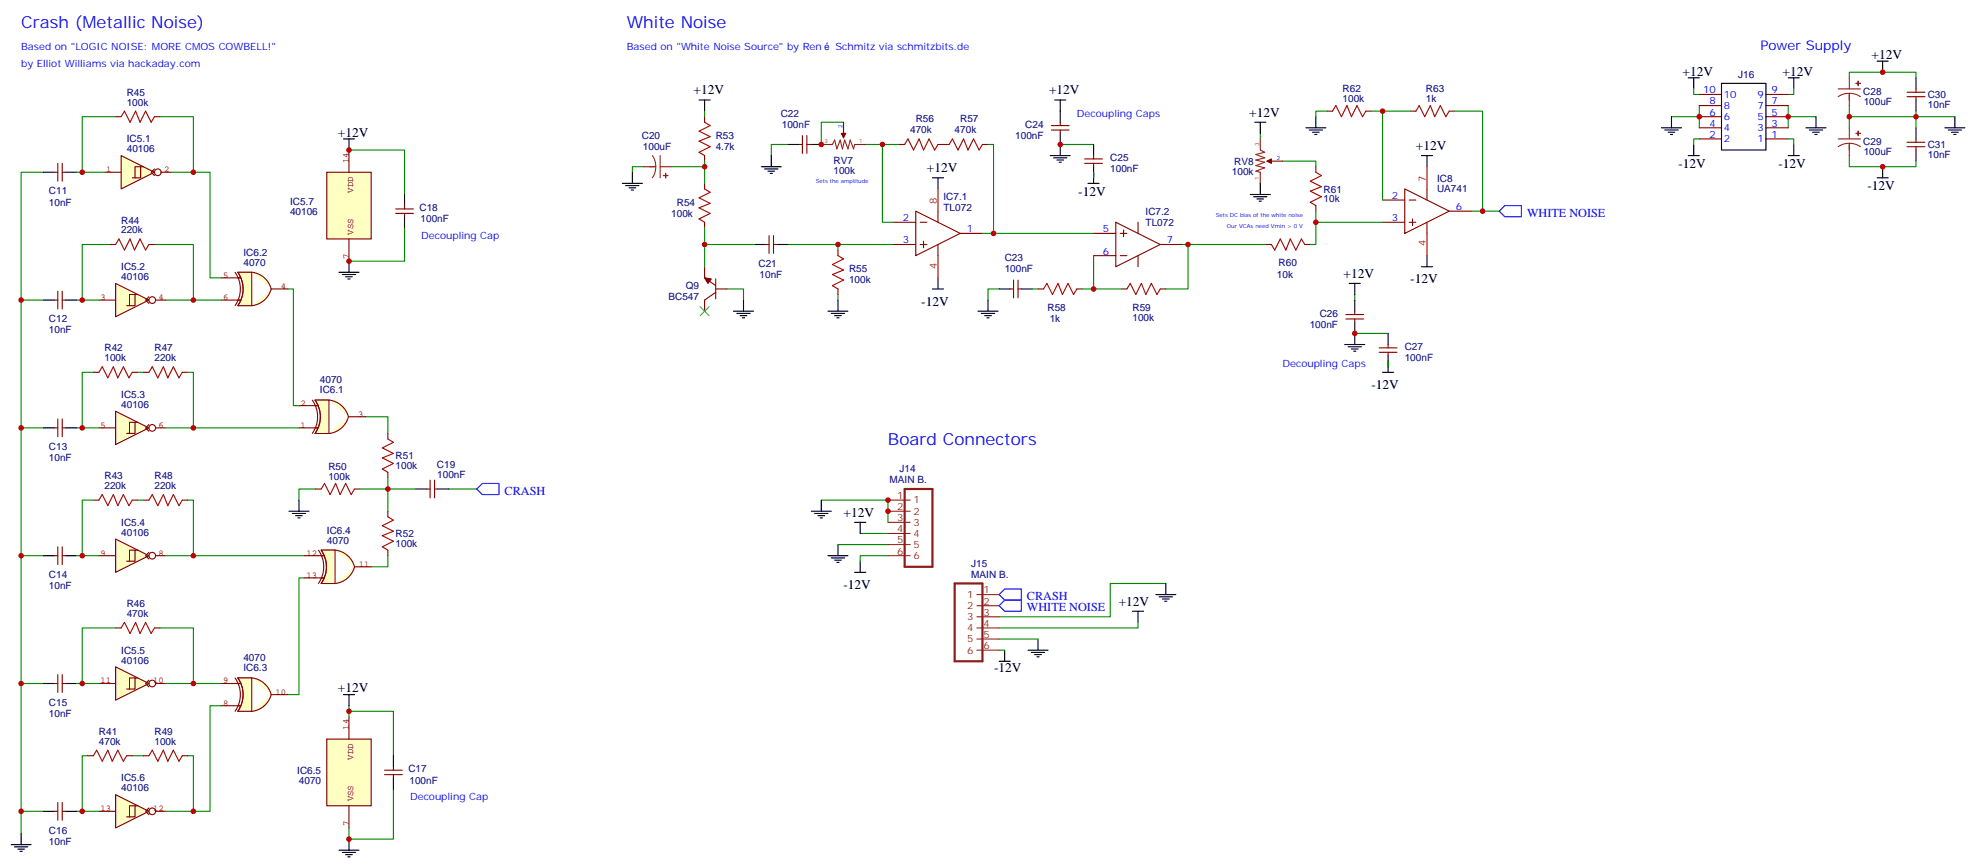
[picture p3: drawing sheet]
<svg xmlns="http://www.w3.org/2000/svg" width="627mm" height="276mm" viewBox="0 0 627 276" stroke-linecap="round" stroke-linejoin="round" font-family="sans-serif">
<g fill="none" stroke="#008700" stroke-width=".35">
<path d="M223.7 35.3v1.7M267.8 38.8h-7.1v7.1M421.2 35.3h-3.5v1.7M435.3 35.3h12.4M438.9 35.3v28.2M461.8 35.3h8.8v31.7h-3.5M530.6 37h8.8M537.6 28.2v1.8h1.8M539.4 33.5v7.1M567.6 37h8.8M567.6 33.5v7.1M569.4 28.2v1.8h-1.8"/>
<path d="M587 24.7v-1.8h21.2v1.8M587 37h33.5M587 33.5v7.1M608.2 35.3v5.3M13.8 54.7h-7.1v209.9M110.8 47.6h17.6v14.1M204.3 52.9h-3.6v1.8M213.1 52.9h10.6M223.7 51.2v7M250.1 45.9h-5.3v3.5M274.8 45.9h10.6M280.1 45.9v24.7h3.5"/>
<path d="M313.6 45.9h1.8v28.2h31.7M336.5 45.9h10.6M347.1 54.7v1.7M400 42.3v1.8M407.1 51.2h10.6v1.7M539.4 44.1h-1.8v1.8M567.6 44.1h1.8v1.8M587 49.4v3.5h21.2v-1.7M128.4 72.3v10.6h-17.6M223.7 72.3v5.3M239.5 77.6h-15.8v7.1M250.1 77.6h33.5"/>
<path d="M266 77.6v1.8M311.9 74.1h3.5M375.4 77.6h1.7v14.1h-7M377.1 77.6h24.7M417.7 67v3.6h21.2M417.7 70.6v7h-1.8M470.6 67h5.3M6.7 95.3h7.1M91.4 91.7h1.7v37.1h1.8M230.7 91.7h5.3v3.6M266 93.5v1.8M317.1 91.7h-3.5v3.6"/>
<path d="M327.7 91.7h1.8M343.6 91.7h3.5M347.1 81.1v10.6h8.9M430 93.5v1.8M29.6 118.2h-3.5v17.6h-1.8M43.7 118.2h1.8M59.6 118.2h1.8v17.6h33.5M430 105.8h10.6M440.6 114.7v1.7M6.7 135.8h7.1M116.1 132.3h7v5.3M29.6 158.8h-3.5v17.6h-1.8"/>
<path d="M43.7 158.8h1.8M59.6 158.8h1.8v17.6h35.3M100.2 155.2h-5.3v3.6M123.1 151.7v3.5h-8.8M131.9 155.2h-8.8v7.1M142.5 155.2h8.8M6.7 176.4h7.1M123.1 176.4v3.5h-5.3M36.7 199.3h-10.6v17.7h-1.8M50.8 199.3h10.6v17.7h8.8M96.7 183.4h-1.8v37.1h-3.5M6.7 217h7.1"/>
<path d="M27.9 239.9h-1.8v17.6h-1.8M42 239.9h3.5M70.2 224h-3.5v33.5h-5.3v-17.6h-1.8M110.8 225.8h14.1v14.1M110.8 224v3.5M6.7 257.5h7.1M124.9 250.5v15.8h-14.1v-3.5"/>
</g>
<g fill="none" stroke="#000" stroke-width=".35">
<path d="M595.8 19.4h3.6M597.6 19.4v3.5M221.9 31.8h3.5M223.7 31.8v3.5M334.8 31.8h3.5M336.5 31.8v7M398.3 38.8h3.5M400 38.8v3.5M417.7 37v3.6M530.6 37v3.6M535.9 24.7h3.5M537.6 24.7v3.5"/>
<path d="M546.5 26.5h14.1v21.1h-14.1zM567.6 24.7h3.5M569.4 24.7v3.5M576.4 37v3.6M608.2 24.7v3.5M608.2 31.8v3.5M620.5 37v3.6M197.6 58.2h6.3M198.6 58.9h4.2M199.7 59.6h2.1M200.7 54.7v3.5M241.7 52.9h6.3"/>
<path d="M242.7 53.6h4.2M243.8 54.3h2.1M244.5 55h.7M244.8 49.4v3.5M250.1 45.9h3.5M257.2 45.9h3.5M296 56.4h3.5M297.7 56.4v3.6M333.4 49.4h6.3M334.4 50.1h4.3M335.5 50.8h2.1M336.2 51.5h.7"/>
<path d="M336.5 42.3v7.1M345.4 58.2h3.5M347.1 45.9v3.5M347.1 52.9v5.3M400 58.2v3.5M414.5 40.6h6.4M415.6 41.3h4.2M416.6 42h2.1M417.3 42.7h.7M451.2 49.4h3.5M453 49.4v3.5M527.4 40.6h6.4"/>
<path d="M528.5 41.3h4.2M529.5 42h2.1M530.2 42.7h.7M535.9 49.4h3.5M537.6 45.9v3.5M567.6 49.4h3.5M569.4 45.9v3.5M573.3 40.6h6.3M574.3 41.3h4.3M575.4 42h2.1M576.1 42.7h.7M595.8 56.4h3.6"/>
<path d="M597.6 52.9v3.5M608.2 40.6v3.5M608.2 47.6v3.6M617.4 40.6h6.3M618.4 41.3h4.3M619.5 42h2.1M620.2 42.7h.7M128.4 61.7v3.6M128.4 68.8v3.5M200.4 60.3h.7M239.5 77.6h3.6M246.6 77.6h3.5"/>
<path d="M396.9 61.7h6.3M397.9 62.4h4.3M399 63.1h2.1M399.7 63.9h.7M232.8 98.8h6.4M233.9 99.5h4.2M236 95.3v3.5M262.8 98.8h6.4M263.9 99.5h4.2M266 95.3v3.5M296 91.7h3.5M297.7 88.2v3.5"/>
<path d="M310.4 98.8h6.4M311.5 99.5h4.2M313.6 95.3v3.5M317.1 91.7h3.6M324.2 91.7h3.5M428.3 90h3.5M430 90v3.5M430 95.3v3.5M451.2 84.7h3.5M453 81.1v3.6M234.9 100.2h2.2M235.7 100.9h.7"/>
<path d="M264.9 100.2h2.2M265.6 100.9h.7M312.6 100.2h2.1M313.3 100.9h.7M426.9 109.4h6.3M427.9 110.1h4.3M429 110.8h2.1M429.7 111.5h.7M430 102.3v7.1M438.9 118.2h3.5M440.6 105.8v3.6M440.6 112.9v5.3"/>
<path d="M13.8 135.8h3.5M20.8 135.8h3.5M94.9 158.8v3.5M131.9 155.2h3.6M139 155.2h3.5M13.8 176.4h3.5M20.8 176.4h3.5M91.7 162.3h6.4M92.8 163h4.2M93.8 163.7h2.2M94.5 164.4h.7M13.8 217h3.5"/>
<path d="M20.8 217h3.5M109 220.5h3.5M110.8 220.5v3.5M124.9 239.9v3.5M13.8 257.5h3.5M20.8 257.5h3.5M124.9 246.9v3.6M3.5 268.1h6.4M4.6 268.8h4.2M5.6 269.5h2.2M6.3 270.2h.8M6.7 264.6v3.5"/>
<path d="M107.6 269.9h6.3M108.7 270.6h4.2M109.7 271.3h2.1M110.4 272h.7M110.8 266.3v3.6"/>
</g>
<g fill="none" stroke="#870000" stroke-width=".35">
<path d="M223.7 37v1.8M267.8 38.8v3.5M333.7 39.9h5.7M336.5 38.8v1.1M421.2 35.3h1.8M433.6 35.3h1.7M447.7 35.3h1.7M460 35.3h1.8M539.4 30h7.1M539.4 33.5h7.1M539.4 37h7.1M560.6 30h7"/>
<path d="M560.6 33.5h7M560.6 37h7M605.4 29.3h5.6M605.4 30.7h5.6M608.2 28.2v1.1M608.2 30.7v1.1M223.7 49.4v1.8M223.7 58.2v1.8M253.6 45.9h1.1M254.7 43v5.7M256.1 45.9h1.1M256.1 43v5.7"/>
<path d="M285.4 45.9h1.8M297.7 45.9h3.6M311.9 45.9h1.7M333.7 41.3h5.7M336.5 41.3v1M344.3 51.9h5.7M344.3 50.4h5.7M347.1 49.4v1M347.1 51.9v1M403.6 51.2h3.5M417.7 52.9v1.8M445.9 60l14.1 7-14.1 7.1z"/>
<path d="M453 60v3.5M539.4 40.6h7.1M539.4 44.1h7.1M560.6 40.6h7M560.6 44.1h7M605.4 45.2h5.6M605.4 46.6h5.6M608.2 44.1v1.1M608.2 46.6v1M125.6 67.7h5.6M125.6 66.3h5.6M128.4 65.3v1"/>
<path d="M128.4 67.7v1.1M223.7 70.6v1.7M243.1 77.6h1M244.1 74.8v5.6M245.5 77.6h1.1M245.5 74.8v5.6M266 79.4v1.7M283.6 70.6h7.1M283.6 77.6h7.1M290.7 67l14.1 7.1-14.1 7zM292.1 70.6h2.1M292.1 77.6h2.1"/>
<path d="M293.2 76.6v2.1M297.7 67v3.6M297.7 77.6v3.5M304.8 74.1h7.1M347.1 74.1h7.1M354.2 70.6l14.1 7-14.1 7.1zM355.6 74.1h2.1M356.7 73v2.1M361.2 70.6v3.5M368.3 77.6h7.1M401.8 77.6h1.8M414.2 77.6h1.7"/>
<path d="M417.7 65.3v1.7M438.9 63.5h7M438.9 70.6h7M447.3 63.5h2.1M447.3 70.6h2.1M448.4 69.5v2.1M453 70.6v3.5M460 67h7.1M223.7 84.7v3.5l3.5 2.5M227.2 92.8l-3.5 2.5v3.5M227.2 91.7h3.5M227.2 88.5v6.4"/>
<path d="M266 91.7v1.8M320.7 91.7h1M321.7 88.9v5.6M323.1 91.7h1.1M323.1 88.9v5.6M329.5 91.7h1.8M341.8 91.7h1.8M347.1 81.1h7.1M355.6 81.1h2.1M356 91.7h1.7M361.2 81.1v3.6M368.3 91.7h1.8"/>
<path d="M427.2 99.8h5.7M430 98.8v1M29.6 118.2h1.8M42 118.2h1.7M45.5 118.2h1.8M57.9 118.2h1.7M427.2 101.2h5.7M430 101.2v1.1M437.8 111.8h5.6M437.8 110.4h5.6M440.6 109.4v1M440.6 111.8v1.1"/>
<path d="M17.3 135.8h1M18.3 133v5.6M19.8 133v5.6M19.8 135.8h1M123.1 137.6v1.7M29.6 158.8h1.8M42 158.8h1.7M45.5 158.8h1.8M57.9 158.8h1.7M100.2 155.2h1.8M112.5 155.2h1.8M123.1 149.9v1.8"/>
<path d="M135.5 155.2h1M136.5 152.4v5.6M137.9 152.4v5.6M137.9 155.2h1.1M17.3 176.4h1M18.3 173.6v5.6M19.8 173.6v5.6M19.8 176.4h1M123.1 162.3v1.7M123.1 174.6v1.8M36.7 199.3h1.8M49 199.3h1.8"/>
<path d="M17.3 217h1M18.3 214.1v5.7M19.8 214.1v5.7M19.8 217h1M27.9 239.9h1.7M40.2 239.9h1.8M45.5 239.9h1.8M57.9 239.9h1.7M17.3 257.5h1M18.3 254.7v5.7M19.8 254.7v5.7M19.8 257.5h1"/>
<path d="M122.1 245.9h5.6M122.1 244.5h5.6M124.9 243.4v1.1M124.9 245.9v1"/>
</g>
<g fill="none" stroke="#8c2424" stroke-width=".35">
<path d="M583.5 28.2h7M587 29.6l-1.8 .3-1.7 .8M587 29.6l1.9 .3 1.6 .8M587 24.7v3.5M587 29.6v3.9M204.3 52.9h3.8M207.1 49.4l.8 1.7 .2 1.8M208.1 52.9l-.2 1.9-.8 1.6M209.5 49.4v7M209.5 52.9h3.6M260.7 45.9h3.5l.7-1.4 .7 2.8 1.1-2.8 .7 2.8 .7-2.8 1.1 2.8 .7-2.8 1 2.8 .4-1.4h3.5M267.8 42.3v1.4"/>
<path d="M400 44.1v3.5l1.5 .7-2.9 .7 2.9 1.1-2.9 .7 2.9 .7-2.9 1.1 2.9 .7-2.9 1 1.4 .4v3.5M402.2 51.2h1.4M583.5 44.1h7M587 45.5l-1.8 .2-1.7 .9M587 45.5l1.9 .2 1.6 .9M587 40.6v3.5M587 45.5v3.9"/>
</g>
<g fill="#8c2424" stroke="#8c2424" stroke-width=".35">
<path d="M589.1 42.3l1.4 .1z"/>
<path d="M589.8 41.6v1.4z"/>
<path d="M589.1 26.5h1.4z"/>
<path d="M589.8 25.8v1.4z"/>
<path d="M211.3 55v1.4z"/>
<path d="M210.6 55.7h1.4z"/>
</g>
<g fill="#870000" stroke="#870000" stroke-width=".35">
<path d="M402.2 51.2l1.4-.8v1.5z"/>
<path d="M267.1 42.3h1.4l-.7 1.4z"/>
<path d="M223.7 88.2l2.1 .3-1.1 1.5z"/>
</g>
<path d="M297.7 60v7M453 52.9v7.1M453 74.1v7M297.7 81.1v7.1" fill="none" stroke="#f00" stroke-width=".35"/>
<g fill="none" stroke="#a10000" stroke-width=".35">
<path d="M223.7 38.8l1.7 1.1-3.5 1.7 3.5 1.8-3.5 1.4 3.5 1.8-3.5 1.7 1.8 1.1M423 35.3l1-1.8 1.8 3.5 1.8-3.5 1.4 3.5 1.7-3.5 1.8 3.5 1.1-1.7M449.4 35.3l1.1-1.8 1.8 3.5 1.7-3.5 1.4 3.5 1.8-3.5 1.8 3.5 1-1.7M223.7 60l1.7 1-3.5 1.8 3.5 1.8-3.5 1.4 3.5 1.7-3.5 1.8 1.8 1.1M287.2 45.9l1-1.8 1.8 3.5 1.7-3.5 1.5 3.5 1.7-3.5 1.8 3.5 1-1.7M301.3 45.9l1-1.8 1.8 3.5 1.8-3.5 1.4 3.5 1.7-3.5 1.8 3.5 1.1-1.7M417.7 54.7l1.8 1-3.6 1.8 3.6 1.8-3.6 1.4 3.6 1.7-3.6 1.8 1.8 1.1M403.6 77.6l1 1.8 1.8-3.6 1.8 3.6 1.4-3.6 1.7 3.6 1.8-3.6 1.1 1.8M266 81.1l1.8 1.1-3.6 1.8 3.6 1.7-3.6 1.4 3.6 1.8-3.6 1.8 1.8 1M331.3 91.7l1-1.7 1.8 3.5 1.7-3.5 1.5 3.5 1.7-3.5 1.8 3.5 1-1.8M357.7 91.7l1.1-1.7 1.7 3.5 1.8-3.5 1.4 3.5 1.8-3.5 1.7 3.5 1.1-1.8M31.4 118.2l1.1-1.8 1.7 3.5 1.8-3.5 1.4 3.5 1.8-3.5 1.7 3.5 1.1-1.7"/>
<path d="M47.3 118.2l1-1.8 1.8 3.5 1.8-3.5 1.4 3.5 1.7-3.5 1.8 3.5 1.1-1.7M123.1 139.3l1.8 1.1-3.5 1.8 3.5 1.7-3.5 1.4 3.5 1.8-3.5 1.8 1.7 1M31.4 158.8l1.1-1.8 1.7 3.5 1.8-3.5 1.4 3.5 1.8-3.5 1.7 3.5 1.1-1.7M47.3 158.8l1-1.8 1.8 3.5 1.8-3.5 1.4 3.5 1.7-3.5 1.8 3.5 1.1-1.7M102 155.2l1-1.7 1.8 3.5 1.7-3.5 1.4 3.5 1.8-3.5 1.8 3.5 1-1.8M123.1 164l1.8 1.1-3.5 1.8 3.5 1.7-3.5 1.4 3.5 1.8-3.5 1.8 1.7 1M38.5 199.3l1-1.7 1.8 3.5 1.7-3.5 1.4 3.5 1.8-3.5 1.8 3.5 1-1.8M29.6 239.9l1.1-1.8 1.8 3.6 1.7-3.6 1.4 3.6 1.8-3.6 1.8 3.6 1-1.8M47.3 239.9l1-1.8 1.8 3.6 1.8-3.6 1.4 3.6 1.7-3.6 1.8 3.6 1.1-1.8"/>
</g>
<path d="M477.7 65.3h5.3v3.5h-5.3l-1.8-1.8zM153.1 153.5h5.3v3.5h-5.3l-1.8-1.8z" fill="none" stroke="#00f" stroke-width=".35"/>
<path d="M222.2 97.4l2.9 2.8M225.1 97.4l-2.9 2.8" fill="none" stroke="#3c3" stroke-width=".35"/>
<path d="M103.7 234.6h14.1v21.2h-14.1z" fill="#ffffc2" stroke="#850000" stroke-width=".35"/>
<path d="M110.8 227.5v7.1M110.8 255.8v7" fill="none" stroke="#850000" stroke-width=".35"/>
<g fill="#ffffc2" stroke="#850000" stroke-width=".35">
<path d="M106.4 174.6a7.2 7.2 0 0 1 6.1 5.3z"/>
<path d="M106.4 185.2l6.1-5.3a7.2 7.2 0 0 1-6.1 5.3z"/>
<path d="M102 185.2h4.4z"/>
<path d="M102 174.6h4.4z"/>
</g>
<path d="M102 174.6h4.4v10.6h-4.4a9.2 9.2 0 0 0 0-10.6z" fill="#ffffc2" stroke="#850000" stroke-width=".32"/>
<path d="M96.7 176.4h6.1M101.1 174.6a9.1 9.1 0 0 1 0 10.6M102 174.6a9.1 9.1 0 0 1-.1 10.6M112.5 179.9h5.3M96.7 183.4h6.1" fill="none" stroke="#850000" stroke-width=".35"/>
<g fill="#ffffc2" stroke="#850000" stroke-width=".35">
<path d="M79.9 225.8l6.2-5.3a7.2 7.2 0 0 1-6.2 5.3z"/>
<path d="M79.9 215.2a7.2 7.2 0 0 1 6.2 5.3z"/>
<path d="M75.5 215.2h4.4z"/>
<path d="M75.5 225.8h4.4z"/>
</g>
<path d="M75.5 215.2h4.4v10.6h-4.4a9.2 9.2 0 0 0 0-10.6z" fill="#ffffc2" stroke="#850000" stroke-width=".32"/>
<path d="M70.2 217h6.2M74.6 215.2a9.1 9.1 0 0 1 0 10.6M75.5 215.2a9.1 9.1 0 0 1 0 10.6M70.2 224h6.2M86.1 220.5h5.3" fill="none" stroke="#850000" stroke-width=".35"/>
<g fill="#ffffc2" stroke="#850000" stroke-width=".35">
<path d="M79.9 86.4a7.2 7.2 0 0 1 6.2 5.3z"/>
<path d="M79.9 97l6.2-5.3a7.2 7.2 0 0 1-6.2 5.3z"/>
<path d="M75.5 97h4.4z"/>
<path d="M75.5 86.4h4.4z"/>
</g>
<path d="M75.5 86.4h4.4v10.6h-4.4a9.2 9.2 0 0 0 0-10.6z" fill="#ffffc2" stroke="#850000" stroke-width=".32"/>
<path d="M70.2 88.2h6.2M70.2 95.3h6.2M74.6 86.4a9.1 9.1 0 0 1 0 10.6M75.5 86.4a9.1 9.1 0 0 1 0 10.6M86.1 91.7h5.3" fill="none" stroke="#850000" stroke-width=".35"/>
<g fill="#ffffc2" stroke="#850000" stroke-width=".35">
<path d="M104.5 137.6l6.1-5.3a7.2 7.2 0 0 1-6.1 5.3z"/>
<path d="M104.5 127a7.2 7.2 0 0 1 6.1 5.3z"/>
<path d="M100 127h4.4z"/>
<path d="M100 137.6h4.4z"/>
</g>
<path d="M100 127h4.4v10.6h-4.4a9.2 9.2 0 0 0 0-10.6z" fill="#ffffc2" stroke="#850000" stroke-width=".32"/>
<path d="M94.9 135.8h6.2M94.9 128.8h6.2M99.1 127a9.1 9.1 0 0 1 0 10.6M100 127a9.1 9.1 0 0 1 0 10.6M110.8 132.3h5.3" fill="none" stroke="#850000" stroke-width=".35"/>
<path d="M36.7 37h-10.6v17.7h-1.8M50.8 37h10.6v17.7h-7.1M61.4 54.7h5.3v33.5h3.5M34.9 77.6h-8.8v17.7h-1.8M49 77.6h12.4v17.7h-8.8M61.4 95.3h8.8M361.2 197.6v1.7h-44.1M317.1 202.8h12.4M317.1 206.4h1.8" fill="none" stroke="#008700" stroke-width=".35"/>
<path d="M38.5 37l1-1.7 1.8 3.5 1.7-3.5 1.4 3.5 1.8-3.5 1.8 3.5 1-1.8M36.7 77.6l1-1.8 1.8 3.6 1.8-3.6 1.4 3.6 1.7-3.6 1.8 3.6 1.1-1.8" fill="none" stroke="#a10000" stroke-width=".35"/>
<path d="M36.7 37h1.8M49 37h1.8M17.3 54.7h1M18.3 51.9v5.6M19.8 51.9v5.6M19.8 54.7h1M34.9 77.6h1.8M47.3 77.6h1.7M17.3 95.3h1M18.3 92.4v5.7M19.8 92.4v5.7M19.8 95.3h1" fill="none" stroke="#870000" stroke-width=".35"/>
<g fill="none" stroke="#000" stroke-width=".35">
<path d="M13.8 54.7h3.5M20.8 54.7h3.5M13.8 95.3h3.5M20.8 95.3h3.5M359.5 194h3.5M361.2 194v3.6M317.1 209.9h3.6M318.9 206.4v3.5M326.3 206.4h6.4M327.4 207.1h4.2M328.4 207.8h2.2M329.1 208.5h.7"/>
<path d="M329.5 202.8v3.6"/>
</g>
<path d="M318.9 187h5.3v3.5h-5.3l-1.8-1.8zM318.9 190.5h5.3v3.5h-5.3l-1.8-1.7z" fill="none" stroke="#00f" stroke-width=".35"/>
<path d="M287.2 155.2h8.8v24.7h-8.8zM303 185.2h8.9v24.7h-8.9z" fill="none" stroke="#8c2424" stroke-width=".71"/>
<path d="M281.9 158.8h7M281.9 162.3h7M281.9 165.8h7M281.9 169.3h7M281.9 172.9h7M281.9 176.4h7M310.1 188.7h7M310.1 192.3h7M310.1 195.8h7M310.1 199.3h7M310.1 202.8h7M310.1 206.4h7" fill="none" stroke="#8c2424" stroke-width=".35"/>
<path d="M38.5 49.4l10.5 5.3-10.5 5.3z" fill="#ffffc2" stroke="#850000" stroke-width=".35"/>
<g fill="none" stroke="#850000" stroke-width=".35">
<path d="M33.2 54.7h5.3M44.6 52.9h-1.7v3.5M45.5 52.9h-.9v3.5h-2.6M49 53.6l-1 1.1 1 1M51.2 54.7h3.1"/>
<circle cx="50.1" cy="54.7" r="1.06"/>
</g>
<path d="M36.7 90l10.6 5.3-10.6 5.2z" fill="#ffffc2" stroke="#850000" stroke-width=".35"/>
<g fill="none" stroke="#850000" stroke-width=".35">
<path d="M31.4 95.3h5.3M42.9 93.5h-1.8v3.5M43.7 93.5h-.8v3.5h-2.7M47.3 94.2l-1.1 1.1 1.1 1M49.4 95.3h3.2"/>
<circle cx="48.3" cy="95.2" r="1.06"/>
</g>
<path d="M36.7 130.5l10.6 5.3-10.6 5.3z" fill="#ffffc2" stroke="#850000" stroke-width=".35"/>
<g fill="none" stroke="#850000" stroke-width=".35">
<path d="M31.4 135.8h5.3M42.9 134.1h-1.8v3.5M43.7 134.1h-.8v3.5h-2.7M47.3 134.8l-1.1 1 1.1 1.1M49.4 135.8h3.2"/>
<circle cx="48.3" cy="135.8" r="1.06"/>
</g>
<path d="M36.7 171.1l10.6 5.3-10.6 5.3z" fill="#ffffc2" stroke="#850000" stroke-width=".35"/>
<g fill="none" stroke="#850000" stroke-width=".35">
<path d="M31.4 176.4h5.3M42.9 174.6h-1.8v3.6M43.7 174.6h-.8v3.6h-2.7M47.3 175.3l-1.1 1.1 1.1 1M49.4 176.4h3.2"/>
<circle cx="48.3" cy="176.4" r="1.06"/>
</g>
<path d="M36.7 211.7l10.6 5.3-10.6 5.2z" fill="#ffffc2" stroke="#850000" stroke-width=".35"/>
<g fill="none" stroke="#850000" stroke-width=".35">
<path d="M31.4 217h5.3M42.9 215.2h-1.8v3.5M43.7 215.2h-.8v3.5h-2.7M47.3 215.9l-1.1 1.1 1.1 1M49.4 217h3.2"/>
<circle cx="48.3" cy="217" r="1.06"/>
</g>
<path d="M36.7 252.2l10.6 5.3-10.6 5.3z" fill="#ffffc2" stroke="#850000" stroke-width=".35"/>
<g fill="none" stroke="#850000" stroke-width=".35">
<path d="M31.4 257.5h5.3M42.9 255.8h-1.8v3.5M43.7 255.8h-.8v3.5h-2.7M47.3 256.5l-1.1 1 1.1 1.1M49.4 257.5h3.2"/>
<circle cx="48.3" cy="257.5" r="1.06"/>
</g>
<path d="M103.7 54.7h14.1v21.1h-14.1z" fill="#ffffc2" stroke="#850000" stroke-width=".35"/>
<path d="M110.8 47.6v7.1M110.8 75.8v7.1" fill="none" stroke="#850000" stroke-width=".35"/>
<g fill="none" stroke="#008700" stroke-width=".35">
<path d="M26.1 54.7h7.1M26.1 95.3h5.3M26.1 135.8h5.3M52.6 135.8h8.8M260.7 158.8h21.2v7M26.1 176.4h5.3M52.6 176.4h8.8M266 172.9h15.9M273 169.3h8.9M281.9 176.4h-8.9v1.8M370.1 185.2h-17.7v10.6h-35.3M26.1 217h5.3"/>
<path d="M52.6 217h8.8M26.1 257.5h5.3M52.6 257.5h8.8"/>
</g>
<g fill="none" stroke="#000" stroke-width=".35">
<path d="M109 44.1h3.5M110.8 44.1v3.5M107.6 86.4h6.3M108.7 87.1h4.2M109.7 87.8h2.1M110.4 88.5h.7M110.8 82.9v3.5M260.7 158.8v3.5M257.5 162.3h6.4M258.6 163h4.2M259.6 163.7h2.2M260.3 164.4h.8"/>
<path d="M262.8 176.4h6.4M263.9 177.1h4.2M264.9 177.8h2.2M265.6 178.5h.7M266 172.9v3.5M271.3 165.8h3.5M273 165.8v3.5M273 178.2v3.5M271.3 181.7h3.5M366.9 188.7h6.3M367.9 189.4h4.3M369 190.1h2.1"/>
<path d="M369.7 190.9h.7M370.1 185.2v3.5"/>
</g>
<g fill="#c00">
<circle cx="539.4" cy="37" r=".88"/>
<circle cx="587" cy="37" r=".88"/>
<circle cx="567.6" cy="37" r=".88"/>
<circle cx="608.2" cy="37" r=".88"/>
<circle cx="430" cy="105.8" r=".88"/>
<circle cx="336.6" cy="45.9" r=".88"/>
<circle cx="110.8" cy="266.3" r=".88"/>
<circle cx="6.7" cy="257.5" r=".88"/>
<circle cx="6.7" cy="217" r=".88"/>
<circle cx="6.7" cy="176.4" r=".88"/>
<circle cx="6.7" cy="135.8" r=".88"/>
<circle cx="6.7" cy="95.2" r=".88"/>
<circle cx="597.6" cy="52.9" r=".88"/>
<circle cx="597.6" cy="22.9" r=".88"/>
<circle cx="110.8" cy="225.8" r=".88"/>
<circle cx="377.1" cy="77.6" r=".88"/>
<circle cx="223.7" cy="52.9" r=".88"/>
<circle cx="470.6" cy="67" r=".88"/>
<circle cx="123.1" cy="155.2" r=".88"/>
<circle cx="347.1" cy="91.7" r=".88"/>
<circle cx="266" cy="77.6" r=".88"/>
<circle cx="223.7" cy="77.6" r=".88"/>
<circle cx="315.4" cy="74.1" r=".88"/>
<circle cx="280.1" cy="45.9" r=".88"/>
<circle cx="417.7" cy="70.6" r=".88"/>
<circle cx="438.9" cy="35.3" r=".88"/>
<circle cx="260.7" cy="45.9" r=".88"/>
<circle cx="26.1" cy="54.7" r=".88"/>
<circle cx="61.4" cy="54.7" r=".88"/>
<circle cx="26.1" cy="95.2" r=".88"/>
<circle cx="61.4" cy="95.2" r=".88"/>
<circle cx="26.1" cy="135.8" r=".88"/>
<circle cx="61.4" cy="135.8" r=".88"/>
<circle cx="26.1" cy="176.4" r=".88"/>
<circle cx="61.4" cy="176.4" r=".88"/>
<circle cx="26.1" cy="217" r=".88"/>
<circle cx="61.4" cy="217" r=".88"/>
<circle cx="26.1" cy="257.5" r=".88"/>
<circle cx="61.4" cy="257.5" r=".88"/>
<circle cx="110.8" cy="47.6" r=".88"/>
<circle cx="110.8" cy="82.9" r=".88"/>
<circle cx="281.9" cy="158.7" r=".88"/>
<circle cx="281.9" cy="162.3" r=".88"/>
</g>
<g font-size="5.3" fill="#00f">
<text x="6.7" y="8.8">Crash (Metallic Noise)</text>
<text x="199" y="8.8">White Noise</text>
<text x="281.9" y="141.1">Board Connectors</text>
</g>
<text font-size="4.2" fill="#00f" x="558.8" y="15.9">Power Supply</text>
<g font-size="4.2">
<text x="534.1" y="24">+12V</text>
<text x="565.9" y="24">+12V</text>
<text x="594.1" y="18.7">+12V</text>
<text x="220.1" y="30">+12V</text>
<text x="333" y="30">+12V</text>
<text x="396.5" y="37">+12V</text>
<text x="107.2" y="43.4">+12V</text>
<text x="449.4" y="47.6">+12V</text>
<text x="532.8" y="53.3">-12V</text>
<text x="564.5" y="53.3">-12V</text>
<text x="294.2" y="54.7">+12V</text>
<text x="342.3" y="62.1">-12V</text>
<text x="592.8" y="60.4">-12V</text>
<text x="426.5" y="88.2">+12V</text>
<text x="447.7" y="90">-12V</text>
<text x="292.5" y="97">-12V</text>
<text x="435.3" y="123.5">-12V</text>
<text x="267.8" y="164">+12V</text>
<text x="267.8" y="187">-12V</text>
<text x="355.1" y="192.3">+12V</text>
<text x="315.5" y="213.4">-12V</text>
<text x="107.2" y="219.8">+12V</text>
</g>
<g font-size="3.9" fill="#00f">
<text x="484.7" y="68.8">WHITE NOISE</text>
<text x="160.2" y="157">CRASH</text>
<text x="326" y="190.5">CRASH</text>
<text x="326" y="194">WHITE NOISE</text>
</g>
<g font-size="3.2" fill="#00f">
<text x="6.7" y="15.9">Based on &quot;LOGIC NOISE: MORE CMOS COWBELL!&quot;</text>
<text x="199" y="15.9">Based on &quot;White Noise Source&quot; by Ren</text>
<text x="265.2" y="15.9">Schmitz via schmitzbits.de</text>
<text x="6.7" y="21.2">by Elliot Williams via hackaday.com</text>
<text x="540.7" y="29.6">10</text>
<text x="562.3" y="29.6">9</text>
<text x="542.7" y="33.2">8</text>
<text x="547.2" y="31">10</text>
<text x="547.2" y="34.6">8</text>
<text x="557.8" y="31">9</text>
<text x="557.8" y="34.6">7</text>
<text x="562.3" y="33.2">7</text>
<text x="341.8" y="37">Decoupling Caps</text>
<text x="542.7" y="36.7">6</text>
<text x="542.7" y="40.2">4</text>
<text x="547.2" y="38.1">6</text>
<text x="547.2" y="41.6">4</text>
<text x="557.8" y="38.1">5</text>
<text x="557.8" y="41.6">3</text>
<text x="562.3" y="36.7">5</text>
<text x="562.3" y="40.2">3</text>
<text x="542.7" y="43.7">2</text>
<text x="547.2" y="45.2">2</text>
<text x="557.8" y="45.2">1</text>
<text x="562.3" y="43.7">1</text>
<text x="441.8" y="63.1">2</text>
<text x="286.6" y="70.2">2</text>
<text x="441.8" y="70.2">3</text>
<text x="462.1" y="66.7">6</text>
<text x="133.7" y="75.8">Decoupling Cap</text>
<text x="286.6" y="77.3">3</text>
<text x="306.9" y="73.7">1</text>
<text x="350.1" y="73.7">5</text>
<text x="370.4" y="77.3">7</text>
<text x="350.1" y="80.8">6</text>
<text x="407.1" y="116.4">Decoupling Caps</text>
<text x="130.2" y="254">Decoupling Cap</text>
</g>
<g font-size="3.2" fill="#000080">
<text x="426.2" y="29.3">R62</text>
<text x="452.6" y="29.3">R63</text>
<text x="551.7" y="24.7">J16</text>
<text x="40.2" y="33.5">100k</text>
<text x="40.2" y="30.4">R45</text>
<text x="426.2" y="32.5">100k</text>
<text x="452.6" y="32.5">1k</text>
<text x="591.5" y="30.2">C28</text>
<text x="591.6" y="33.4">100uF</text>
<text x="611.9" y="31.1">C30</text>
<text x="612" y="34.3">10nF</text>
<text x="247.8" y="37">C22</text>
<text x="248.2" y="40.6">100nF</text>
<text x="290.7" y="38.8">R56</text>
<text x="304.8" y="38.8">R57</text>
<text x="325.4" y="40.6">C24</text>
<text x="40.3" y="45.2">IC5.1</text>
<text x="203.7" y="44.1">C20</text>
<text x="204.1" y="47.6">100uF</text>
<text x="227.2" y="47.6">4.7k</text>
<text x="227.2" y="44.1">R53</text>
<text x="288.9" y="42.3">470k</text>
<text x="303" y="42.3">470k</text>
<text x="322.3" y="44.1">100nF</text>
<text x="591.5" y="46.1">C29</text>
<text x="611.9" y="47">C31</text>
<text x="40.3" y="48.3">40106</text>
<text x="264.6" y="52">RV7</text>
<text x="352.4" y="51.2">C25</text>
<text x="391.8" y="52.3">RV8</text>
<text x="591.6" y="49.3">100uF</text>
<text x="612" y="50.2">10nF</text>
<text x="264.6" y="55.2">100k</text>
<text x="352.4" y="54.7">100nF</text>
<text x="391.1" y="55.4">100k</text>
<text x="456.2" y="57.6">IC8</text>
<text x="15.5" y="65.3">10nF</text>
<text x="15.5" y="61.7">C11</text>
<text x="92.1" y="65">IC5.7</text>
<text x="214.8" y="65.3">R54</text>
<text x="299.5" y="63.5">IC7.1</text>
<text x="420.2" y="64.2">10k</text>
<text x="420.2" y="61.1">R61</text>
<text x="456.2" y="61">UA741</text>
<text x="38.5" y="71">R44</text>
<text x="92.1" y="68.2">40106</text>
<text x="133.2" y="67">C18</text>
<text x="133.5" y="70.6">100nF</text>
<text x="213.1" y="68.8">100k</text>
<text x="299.5" y="67">TL072</text>
<text x="363.6" y="71.9">TL072</text>
<text x="363.6" y="68.3">IC7.2</text>
<text x="38.5" y="74.1">220k</text>
<text x="77.3" y="81.3">IC6.2</text>
<text x="318.9" y="82.9">C23</text>
<text x="38.5" y="88.9">40106</text>
<text x="38.5" y="85.7">IC5.2</text>
<text x="77.3" y="84.5">4070</text>
<text x="240.8" y="84.7">C21</text>
<text x="241.1" y="88.2">10nF</text>
<text x="269.5" y="90">100k</text>
<text x="269.5" y="86.4">R55</text>
<text x="318.9" y="86.4">100nF</text>
<text x="405.3" y="88.2">10k</text>
<text x="405.8" y="84.3">R60</text>
<text x="212.2" y="95.3">BC547</text>
<text x="217.7" y="91.7">Q9</text>
<text x="332.5" y="98.8">R58</text>
<text x="359.5" y="102">100k</text>
<text x="359.5" y="98.8">R59</text>
<text x="418.9" y="100.5">C26</text>
<text x="15.5" y="105.8">10nF</text>
<text x="15.5" y="102.3">C12</text>
<text x="333.2" y="102.3">1k</text>
<text x="415.7" y="104.1">100nF</text>
<text x="33.2" y="111.6">R42</text>
<text x="49" y="111.6">R47</text>
<text x="445.9" y="111.1">C27</text>
<text x="33.2" y="114.7">100k</text>
<text x="49" y="114.7">220k</text>
<text x="445.9" y="114.7">100nF</text>
<text x="101.5" y="121.5">4070</text>
<text x="101.5" y="124.7">IC6.1</text>
<text x="38.5" y="129.5">40106</text>
<text x="38.5" y="126.3">IC5.3</text>
<text x="15.5" y="142.9">C13</text>
<text x="15.5" y="146.4">10nF</text>
<text x="104.2" y="149.2">R50</text>
<text x="125.6" y="148.9">100k</text>
<text x="125.6" y="145.8">R51</text>
<text x="138.7" y="148.5">C19</text>
<text x="285.6" y="149.9">J14</text>
<text x="33.2" y="155.2">220k</text>
<text x="33.2" y="152.1">R43</text>
<text x="49" y="155.2">220k</text>
<text x="49" y="152.1">R48</text>
<text x="104.2" y="152.4">100k</text>
<text x="138.8" y="151.7">100nF</text>
<text x="282.4" y="153.5">MAIN B.</text>
<text x="38.5" y="166.9">IC5.4</text>
<text x="38.5" y="170">40106</text>
<text x="103.8" y="172.7">4070</text>
<text x="103.8" y="169.5">IC6.4</text>
<text x="125.6" y="173.6">100k</text>
<text x="125.6" y="170.5">R52</text>
<text x="308.3" y="179.9">J15</text>
<text x="15.5" y="183.4">C14</text>
<text x="308.3" y="183.4">MAIN B.</text>
<text x="15.5" y="187">10nF</text>
<text x="40.2" y="195.8">470k</text>
<text x="40.2" y="192.7">R46</text>
<text x="38.5" y="207.4">IC5.5</text>
<text x="77.3" y="209.9">4070</text>
<text x="38.5" y="210.6">40106</text>
<text x="77.3" y="213.1">IC6.3</text>
<text x="15.5" y="227.5">10nF</text>
<text x="15.5" y="224">C15</text>
<text x="31.4" y="233.3">R41</text>
<text x="49" y="233.3">R49</text>
<text x="31.4" y="236.4">470k</text>
<text x="49" y="236.4">100k</text>
<text x="94.4" y="245.5">IC6.5</text>
<text x="129.6" y="245.2">C17</text>
<text x="38.5" y="251.2">40106</text>
<text x="38.5" y="248">IC5.6</text>
<text x="94.9" y="248.7">4070</text>
<text x="130" y="248.7">100nF</text>
<text x="15.5" y="268.1">10nF</text>
<text x="15.5" y="264.6">C16</text>
</g>
<g font-size="3.2" fill="#f00">
<text x="452.6" y="57.9" transform="rotate(-90 452.6 57.9)">7</text>
<text x="297.4" y="64.9" transform="rotate(-90 297.4 64.9)">8</text>
<text x="452.6" y="78.2" transform="rotate(-90 452.6 78.2)">4</text>
<text x="297.4" y="85.3" transform="rotate(-90 297.4 85.3)">4</text>
</g>
<g font-size="3.2" fill="#8d2323">
<text x="284.8" y="158.4">1</text>
<text x="284.8" y="161.9">2</text>
<text x="290" y="159.8">1</text>
<text x="284.8" y="165.5">3</text>
<text x="290" y="163.3">2</text>
<text x="290" y="166.9">3</text>
<text x="284.8" y="169">4</text>
<text x="284.8" y="172.5">5</text>
<text x="290" y="170.4">4</text>
<text x="290" y="173.9">5</text>
<text x="284.8" y="176">6</text>
<text x="290" y="177.4">6</text>
<text x="307" y="189.8">1</text>
<text x="312.2" y="188.4">1</text>
<text x="312.2" y="191.9">2</text>
<text x="307" y="193.3">2</text>
<text x="307" y="196.9">3</text>
<text x="312.2" y="195.4">3</text>
<text x="307" y="200.4">4</text>
<text x="307" y="203.9">5</text>
<text x="312.2" y="199">4</text>
<text x="312.2" y="202.5">5</text>
<text x="307" y="207.4">6</text>
<text x="312.2" y="206">6</text>
</g>
<g font-size="2.8" fill="#840000">
<text x="110.7" y="51.7" transform="rotate(-90 110.7 51.7)">14</text>
<text x="33.7" y="54.6">1</text>
<text x="52.1" y="54.6">2</text>
<text x="112.1" y="61.2" transform="rotate(-90 112.1 61.2)">VDD</text>
<text x="112.1" y="74.4" transform="rotate(-90 112.1 74.4)">VSS</text>
<text x="110.7" y="82.2" transform="rotate(-90 110.7 82.2)">7</text>
<text x="70.8" y="88.2">5</text>
<text x="31.9" y="95.2">3</text>
<text x="50.3" y="95.2">4</text>
<text x="70.8" y="95.2">6</text>
<text x="89.1" y="91.7">4</text>
<text x="95.3" y="128.7">2</text>
<text x="31.9" y="135.8">5</text>
<text x="50.3" y="135.8">6</text>
<text x="95.3" y="135.8">1</text>
<text x="113.7" y="132.3">3</text>
<text x="31.9" y="176.4">9</text>
<text x="50.3" y="176.4">8</text>
<text x="97.3" y="176.4">12</text>
<text x="113.9" y="179.9">11</text>
<text x="97.3" y="183.4">13</text>
<text x="31.9" y="216.9">11</text>
<text x="48.6" y="216.9">10</text>
<text x="70.8" y="216.9">9</text>
<text x="87.5" y="220.5">10</text>
<text x="70.8" y="224">8</text>
<text x="110.7" y="231.6" transform="rotate(-90 110.7 231.6)">14</text>
<text x="112.1" y="241.1" transform="rotate(-90 112.1 241.1)">VDD</text>
<text x="31.9" y="257.5">13</text>
<text x="48.6" y="257.5">12</text>
<text x="112.1" y="254.4" transform="rotate(-90 112.1 254.4)">VSS</text>
<text x="110.7" y="262.1" transform="rotate(-90 110.7 262.1)">7</text>
</g>
<g font-size="1.8" fill="#00f">
<text x="267.4" y="40.6" transform="rotate(-90 267.4 40.6)">2</text>
<text x="405.3" y="50.8">2</text>
<text x="258.9" y="58.2">Sets the amplitude</text>
<text x="385.9" y="68.8">Sets DC bias of the white noise</text>
<text x="389.5" y="72.3">Our VCAs need Vmin &gt; 0 V</text>
</g>
<g font-size="1.8" fill="#8d2323">
<text x="261.7" y="45.5">3</text>
<text x="272.7" y="45.5">1</text>
<text x="399.7" y="46.2" transform="rotate(-90 399.7 46.2)">3</text>
<text x="399.7" y="57.2" transform="rotate(-90 399.7 57.2)">1</text>
</g>
</svg>
